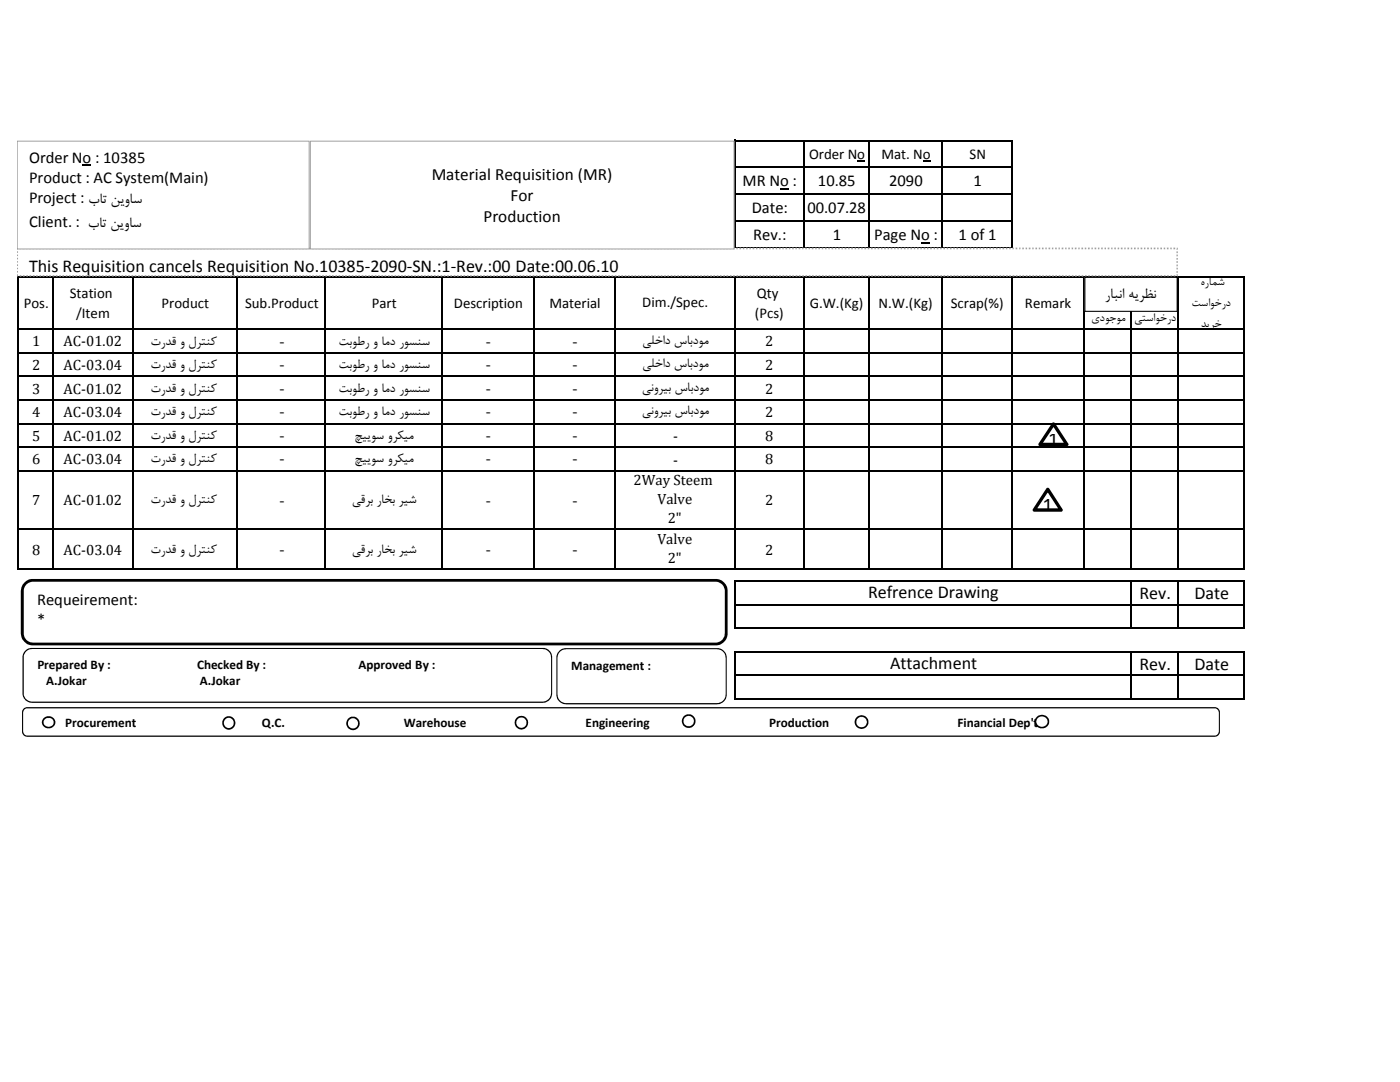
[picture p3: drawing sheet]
<svg xmlns="http://www.w3.org/2000/svg" width="279mm" height="216mm" viewBox="0 0 279 216" stroke-linecap="round" stroke-linejoin="round" font-family="sans-serif">
<path d="M155.7 37.6h1.7v.2h-1.7zM171.1 32.1h1.5v.2h-1.5zM184.2 32.1h1.6v.2h-1.6zM183.8 48.3h1.7v.3h-1.7z" fill="#000"/>
<g fill="none" stroke="#000" stroke-width=".3">
<path d="M146.6 27.9v21.8M146.8 28h55.4M146.8 33.4h55.4M146.8 38.8h55.4M160.4 28.2v21.5M173.4 28.2v21.5M188 28.2v21.5M202 28.2v85.5M3.6 55v58.7M3.7 55.2h244.8M10.6 55.3v58.4M26.5 55.3v58.4"/>
<path d="M47.3 55.3v58.4M65 55.3v58.4M88.1 55.3v58.4M106.6 55.3v58.4M122.7 55.3v58.4M146.6 55.3v58.4M146.8 44.2h55.4M146.8 49.6h55.4M160.4 55.3v58.4M173.4 55.3v58.4M188 55.3v58.4M216.3 55.3v58.4"/>
<path d="M225.7 55.3v58.4M235.1 55.3v58.4M248.3 55.3v58.4M3.7 65.7h244.8M3.7 70.4h244.8M3.7 75.1h244.8M3.7 79.8h244.8M3.7 84.5h244.8M3.7 89.2h244.8M3.7 93.9h244.8M3.7 105.6h244.8M3.7 113.6h244.8"/>
<path d="M146.6 115.8v9.7M146.8 115.9h101.7M225.7 116.1v9.4M235.1 116.1v9.4M248.3 116.1v9.4M146.6 129.9v9.7M146.8 120.6h101.7M146.8 125.3h101.7M146.8 130h101.7M146.8 134.7h101.7M146.8 139.4h101.7M225.7 130.2v9.4"/>
<path d="M235.1 130.2v9.4M248.3 130.2v9.4"/>
</g>
<path d="M3.4 49.6h231.5v5.4h-231.5z" fill="#fff"/>
<path d="M3.4 54.7h.2v.3h-.2zM3.4 54.1h.2v.3h-.2zM3.4 53.4h.2v.3h-.2zM3.4 52.7h.2v.4h-.2zM3.4 52.1h.2v.3h-.2zM3.4 51.4h.2v.4h-.2zM3.4 50.8h.2v.3h-.2zM3.4 50.1h.2v.4h-.2zM3.4 49.4h.2v.3h-.2l.2-.1v.2h-.2zM3.9 49.4h.3v.3h-.3zM4.5 49.4h.4v.3h-.4zM5.2 49.4h.3v.3h-.3zM5.8 49.4h.4v.3h-.4zM6.5 49.4h.3v.3h-.3zM7.2 49.4h.3v.3h-.3zM7.8 49.4h.3v.3h-.3zM8.5 49.4h.3v.3h-.3zM9.1 49.4h.3v.3h-.3zM9.8 49.4h.3v.3h-.3zM10.5 49.4h.3v.3h-.3zM11.1 49.4h.3v.3h-.3zM11.8 49.4h.3v.3h-.3zM12.4 49.4h.3v.3h-.3zM13.1 49.4h.3v.3h-.3zM13.7 49.4h.4v.3h-.4zM14.4 49.4h.3v.3h-.3zM15 49.4h.4v.3h-.4zM15.7 49.4h.3v.3h-.3zM16.3 49.4h.4v.3h-.4zM17 49.4h.3v.3h-.3zM17.7 49.4h.3v.3h-.3zM18.3 49.4h.3v.3h-.3zM19 49.4h.3v.3h-.3zM19.6 49.4h.3v.3h-.3zM20.3 49.4h.3v.3h-.3zM21 49.4h.3v.3h-.3zM21.6 49.4h.3v.3h-.3zM22.3 49.4h.3v.3h-.3zM22.9 49.4h.3v.3h-.3zM23.6 49.4h.3v.3h-.3zM24.2 49.4h.4v.3h-.4zM24.9 49.4h.3v.3h-.3zM25.5 49.4h.4v.3h-.4zM26.2 49.4h.3v.3h-.3zM26.8 49.4h.4v.3h-.4zM27.5 49.4h.3v.3h-.3zM28.2 49.4h.3v.3h-.3zM28.8 49.4h.3v.3h-.3zM29.5 49.4h.3v.3h-.3zM30.1 49.4h.3v.3h-.3zM30.8 49.4h.3v.3h-.3zM31.5 49.4h.2v.3h-.2zM32.1 49.4h.3v.3h-.3zM32.8 49.4h.3v.3h-.3zM33.4 49.4h.3v.3h-.3zM34.1 49.4h.3v.3h-.3zM34.7 49.4h.4v.3h-.4zM35.4 49.4h.3v.3h-.3zM36 49.4h.4v.3h-.4zM36.7 49.4h.3v.3h-.3zM37.3 49.4h.4v.3h-.4zM38 49.4h.3v.3h-.3zM38.7 49.4h.3v.3h-.3zM39.3 49.4h.3v.3h-.3zM40 49.4h.3v.3h-.3zM40.6 49.4h.3v.3h-.3zM41.3 49.4h.3v.3h-.3zM42 49.4h.2v.3h-.2zM42.6 49.4h.3v.3h-.3zM43.3 49.4h.3v.3h-.3zM43.9 49.4h.3v.3h-.3zM44.6 49.4h.3v.3h-.3zM45.2 49.4h.4v.3h-.4zM45.9 49.4h.3v.3h-.3zM46.5 49.4h.4v.3h-.4zM47.2 49.4h.3v.3h-.3zM47.8 49.4h.4v.3h-.4zM48.5 49.4h.3v.3h-.3zM49.1 49.4h.4v.3h-.4zM49.8 49.4h.3v.3h-.3zM50.5 49.4h.3v.3h-.3zM51.1 49.4h.3v.3h-.3zM51.8 49.4h.3v.3h-.3zM52.5 49.4h.2v.3h-.2zM53.1 49.4h.3v.3h-.3zM53.8 49.4h.3v.3h-.3zM54.4 49.4h.3v.3h-.3zM55.1 49.4h.3v.3h-.3zM55.7 49.4h.3v.3h-.3zM56.4 49.4h.3v.3h-.3zM57 49.4h.4v.3h-.4zM57.7 49.4h.3v.3h-.3zM58.3 49.4h.4v.3h-.4zM59 49.4h.3v.3h-.3zM59.6 49.4h.4v.3h-.4zM60.3 49.4h.3v.3h-.3zM61 49.4h.3v.3h-.3zM61.6 49.4h.3v.3h-.3zM62.3 49.4h.3v.3h-.3zM62.9 49.4h.3v.3h-.3zM63.6 49.4h.3v.3h-.3zM64.3 49.4h.3v.3h-.3zM64.9 49.4h.3v.3h-.3zM65.6 49.4h.3v.3h-.3zM66.2 49.4h.3v.3h-.3zM66.9 49.4h.3v.3h-.3zM67.5 49.4h.4v.3h-.4zM68.2 49.4h.3v.3h-.3zM68.8 49.4h.4v.3h-.4zM69.5 49.4h.3v.3h-.3zM70.1 49.4h.4v.3h-.4zM70.8 49.4h.3v.3h-.3zM71.5 49.4h.3v.3h-.3zM72.1 49.4h.3v.3h-.3zM72.8 49.4h.3v.3h-.3zM73.4 49.4h.3v.3h-.3zM74.1 49.4h.3v.3h-.3zM74.8 49.4h.3v.3h-.3zM75.4 49.4h.3v.3h-.3zM76.1 49.4h.3v.3h-.3zM76.7 49.4h.3v.3h-.3zM77.4 49.4h.3v.3h-.3zM78 49.4h.4v.3h-.4zM78.7 49.4h.3v.3h-.3zM79.3 49.4h.4v.3h-.4zM80 49.4h.3v.3h-.3zM80.6 49.4h.4v.3h-.4zM81.3 49.4h.3v.3h-.3zM82 49.4h.3v.3h-.3zM82.6 49.4h.3v.3h-.3zM83.3 49.4h.3v.3h-.3zM83.9 49.4h.3v.3h-.3zM84.6 49.4h.3v.3h-.3zM85.3 49.4h.3v.3h-.3zM85.9 49.4h.3v.3h-.3zM86.6 49.4h.3v.3h-.3zM87.2 49.4h.3v.3h-.3zM87.9 49.4h.3v.3h-.3zM88.5 49.4h.4v.3h-.4zM89.2 49.4h.3v.3h-.3zM89.8 49.4h.4v.3h-.4zM90.5 49.4h.3v.3h-.3zM91.1 49.4h.4v.3h-.4zM91.8 49.4h.3v.3h-.3zM92.5 49.4h.3v.3h-.3zM93.1 49.4h.3v.3h-.3zM93.8 49.4h.3v.3h-.3zM94.4 49.4h.3v.3h-.3zM95.1 49.4h.3v.3h-.3zM95.8 49.4h.3v.3h-.3zM96.4 49.4h.3v.3h-.3zM97.1 49.4h.3v.3h-.3zM97.7 49.4h.3v.3h-.3zM98.4 49.4h.3v.3h-.3zM99 49.4h.4v.3h-.4zM99.7 49.4h.3v.3h-.3zM100.3 49.4h.4v.3h-.4zM101 49.4h.3v.3h-.3zM101.6 49.4h.4v.3h-.4zM102.3 49.4h.3v.3h-.3zM103 49.4h.3v.3h-.3zM103.6 49.4h.3v.3h-.3zM104.3 49.4h.3v.3h-.3zM104.9 49.4h.3v.3h-.3zM105.6 49.4h.3v.3h-.3zM106.3 49.4h.3v.3h-.3zM106.9 49.4h.3v.3h-.3zM107.6 49.4h.3v.3h-.3zM108.2 49.4h.3v.3h-.3zM108.9 49.4h.3v.3h-.3zM109.5 49.4h.4v.3h-.4zM110.2 49.4h.3v.3h-.3zM110.8 49.4h.4v.3h-.4zM111.5 49.4h.3v.3h-.3zM112.1 49.4h.4v.3h-.4zM112.8 49.4h.3v.3h-.3zM113.5 49.4h.3v.3h-.3zM114.1 49.4h.3v.3h-.3zM114.8 49.4h.3v.3h-.3zM115.4 49.4h.3v.3h-.3zM116.1 49.4h.3v.3h-.3zM116.8 49.4h.3v.3h-.3zM117.4 49.4h.3v.3h-.3zM118.1 49.4h.3v.3h-.3zM118.7 49.4h.3v.3h-.3zM119.4 49.4h.3v.3h-.3zM120 49.4h.4v.3h-.4zM120.7 49.4h.3v.3h-.3zM121.3 49.4h.4v.3h-.4zM122 49.4h.3v.3h-.3zM122.6 49.4h.4v.3h-.4zM123.3 49.4h.3v.3h-.3zM124 49.4h.3v.3h-.3zM124.6 49.4h.3v.3h-.3zM125.3 49.4h.3v.3h-.3zM125.9 49.4h.3v.3h-.3zM126.6 49.4h.3v.3h-.3zM127.3 49.4h.3v.3h-.3zM127.9 49.4h.3v.3h-.3zM128.6 49.4h.3v.3h-.3zM129.2 49.4h.3v.3h-.3zM129.9 49.4h.3v.3h-.3zM130.5 49.4h.4v.3h-.4zM131.2 49.4h.3v.3h-.3zM131.8 49.4h.4v.3h-.4zM132.5 49.4h.3v.3h-.3zM133.1 49.4h.4v.3h-.4zM133.8 49.4h.3v.3h-.3zM134.5 49.4h.3v.3h-.3zM135.1 49.4h.3v.3h-.3zM135.8 49.4h.3v.3h-.3zM136.4 49.4h.3v.3h-.3zM137.1 49.4h.3v.3h-.3zM137.8 49.4h.2v.3h-.2zM138.4 49.4h.3v.3h-.3zM139.1 49.4h.3v.3h-.3zM139.7 49.4h.3v.3h-.3zM140.4 49.4h.3v.3h-.3zM141 49.4h.4v.3h-.4zM141.7 49.4h.3v.3h-.3zM142.3 49.4h.4v.3h-.4zM143 49.4h.3v.3h-.3zM143.6 49.4h.4v.3h-.4zM144.3 49.4h.3v.3h-.3zM144.9 49.4h.4v.3h-.4zM145.6 49.4h.3v.3h-.3zM146.3 49.4h.3v.3h-.3zM146.9 49.4h.3v.3h-.3zM147.6 49.4h.3v.3h-.3zM148.3 49.4h.2v.3h-.2zM148.9 49.4h.3v.3h-.3zM149.6 49.4h.3v.3h-.3zM150.2 49.4h.3v.3h-.3zM150.9 49.4h.3v.3h-.3zM151.5 49.4h.3v.3h-.3zM152.2 49.4h.3v.3h-.3zM152.8 49.4h.4v.3h-.4zM153.5 49.4h.3v.3h-.3zM154.1 49.4h.4v.3h-.4zM154.8 49.4h.3v.3h-.3zM155.4 49.4h.4v.3h-.4zM156.1 49.4h.3v.3h-.3zM156.8 49.4h.3v.3h-.3zM157.4 49.4h.3v.3h-.3zM158.1 49.4h.3v.3h-.3zM158.7 49.4h.3v.3h-.3zM159.4 49.4h.3v.3h-.3zM160.1 49.4h.3v.3h-.3zM160.7 49.4h.3v.3h-.3zM161.4 49.4h.3v.3h-.3zM162 49.4h.3v.3h-.3zM162.7 49.4h.3v.3h-.3zM163.3 49.4h.4v.3h-.4zM164 49.4h.3v.3h-.3zM164.6 49.4h.4v.3h-.4zM165.3 49.4h.3v.3h-.3zM165.9 49.4h.4v.3h-.4zM166.6 49.4h.3v.3h-.3zM167.3 49.4h.3v.3h-.3zM167.9 49.4h.3v.3h-.3zM168.6 49.4h.3v.3h-.3zM169.2 49.4h.3v.3h-.3zM169.9 49.4h.3v.3h-.3zM170.6 49.4h.3v.3h-.3zM171.2 49.4h.3v.3h-.3zM171.9 49.4h.3v.3h-.3zM172.5 49.4h.3v.3h-.3zM173.2 49.4h.3v.3h-.3zM173.8 49.4h.4v.3h-.4zM174.5 49.4h.3v.3h-.3zM175.1 49.4h.4v.3h-.4zM175.8 49.4h.3v.3h-.3zM176.4 49.4h.4v.3h-.4zM177.1 49.4h.3v.3h-.3zM177.8 49.4h.3v.3h-.3zM178.4 49.4h.3v.3h-.3zM179.1 49.4h.3v.3h-.3zM179.7 49.4h.3v.3h-.3zM180.4 49.4h.3v.3h-.3zM181.1 49.4h.3v.3h-.3zM181.7 49.4h.3v.3h-.3zM182.4 49.4h.3v.3h-.3zM183 49.4h.3v.3h-.3zM183.7 49.4h.3v.3h-.3zM184.3 49.4h.4v.3h-.4zM185 49.4h.3v.3h-.3zM185.6 49.4h.4v.3h-.4zM186.3 49.4h.3v.3h-.3zM186.9 49.4h.4v.3h-.4zM187.6 49.4h.3v.3h-.3zM188.3 49.4h.3v.3h-.3zM188.9 49.4h.3v.3h-.3zM189.6 49.4h.3v.3h-.3zM190.2 49.4h.3v.3h-.3zM190.9 49.4h.3v.3h-.3zM191.6 49.4h.3v.3h-.3zM192.2 49.4h.3v.3h-.3zM192.9 49.4h.3v.3h-.3zM193.5 49.4h.3v.3h-.3zM194.2 49.4h.3v.3h-.3zM194.8 49.4h.4v.3h-.4zM195.5 49.4h.3v.3h-.3zM196.1 49.4h.4v.3h-.4zM196.8 49.4h.3v.3h-.3zM197.4 49.4h.4v.3h-.4zM198.1 49.4h.3v.3h-.3zM198.8 49.4h.3v.3h-.3zM199.4 49.4h.3v.3h-.3zM200.1 49.4h.3v.3h-.3zM200.7 49.4h.3v.3h-.3zM201.4 49.4h.3v.3h-.3zM202.1 49.4h.3v.3h-.3zM202.7 49.4h.3v.3h-.3zM203.4 49.4h.3v.3h-.3zM204 49.4h.3v.3h-.3zM204.7 49.4h.3v.3h-.3zM205.3 49.4h.4v.3h-.4zM206 49.4h.3v.3h-.3zM206.6 49.4h.4v.3h-.4zM207.3 49.4h.3v.3h-.3zM207.9 49.4h.4v.3h-.4zM208.6 49.4h.3v.3h-.3zM209.3 49.4h.3v.3h-.3zM209.9 49.4h.3v.3h-.3zM210.6 49.4h.3v.3h-.3zM211.2 49.4h.3v.3h-.3zM211.9 49.4h.3v.3h-.3zM212.6 49.4h.3v.3h-.3zM213.2 49.4h.3v.3h-.3zM213.9 49.4h.3v.3h-.3zM214.5 49.4h.3v.3h-.3zM215.2 49.4h.3v.3h-.3zM215.8 49.4h.4v.3h-.4zM216.5 49.4h.3v.3h-.3zM217.1 49.4h.4v.3h-.4zM217.8 49.4h.3v.3h-.3zM218.4 49.4h.4v.3h-.4zM219.1 49.4h.3v.3h-.3zM219.8 49.4h.3v.3h-.3zM220.4 49.4h.3v.3h-.3zM221.1 49.4h.3v.3h-.3zM221.7 49.4h.3v.3h-.3zM222.4 49.4h.3v.3h-.3zM223.1 49.4h.3v.3h-.3zM223.7 49.4h.3v.3h-.3zM224.4 49.4h.3v.3h-.3zM225 49.4h.3v.3h-.3zM225.7 49.4h.3v.3h-.3zM226.3 49.4h.4v.3h-.4zM227 49.4h.3v.3h-.3zM227.6 49.4h.4v.3h-.4zM228.3 49.4h.3v.3h-.3zM228.9 49.4h.4v.3h-.4zM229.6 49.4h.3v.3h-.3zM230.3 49.4h.3v.3h-.3zM230.9 49.4h.3v.3h-.3zM231.6 49.4h.3v.3h-.3zM232.2 49.4h.3v.3h-.3zM232.9 49.4h.3v.3h-.3zM233.6 49.4h.2v.3h-.2zM234.2 49.4h.3v.3h-.3zM234.9 49.4l.1 .1 .1 .3h-.3v-.2l.1 .1zM234.8 50.2h.3v.3h-.3zM234.8 50.8h.3v.3h-.3zM234.8 51.5h.3v.3h-.3zM234.8 52.1h.3v.4h-.3zM234.8 52.8h.3v.3h-.3zM234.8 53.4h.3v.4h-.3zM234.8 54.1h.3v.3h-.3zM234.8 54.7h.3l-.1 .5h-.1v-.3l-.1 .1zM234.2 54.9h.4v.3h-.4zM233.6 54.9h.3v.3h-.3zM232.9 54.9h.4v.3h-.4zM232.3 54.9h.3v.3h-.3zM231.6 54.9h.3v.3h-.3zM231 54.9h.3v.3h-.3zM230.3 54.9h.3v.3h-.3zM229.7 54.9h.3v.3h-.3zM229 54.9h.3v.3h-.3zM228.3 54.9h.4v.3h-.4zM227.7 54.9h.3v.3h-.3zM227 54.9h.4v.3h-.4zM226.4 54.9h.3v.3h-.3zM225.7 54.9h.4v.3h-.4zM225 54.9h.4v.3h-.4zM224.4 54.9h.3v.3h-.3zM223.7 54.9h.4v.3h-.4zM223.1 54.9h.3v.3h-.3zM222.4 54.9h.4v.3h-.4zM221.8 54.9h.3v.3h-.3zM221.1 54.9h.3v.3h-.3zM220.5 54.9h.3v.3h-.3zM219.8 54.9h.3v.3h-.3zM219.2 54.9h.3v.3h-.3zM218.5 54.9h.3v.3h-.3zM217.8 54.9h.4v.3h-.4zM217.2 54.9h.3v.3h-.3zM216.5 54.9h.4v.3h-.4zM215.9 54.9h.3v.3h-.3zM215.2 54.9h.4v.3h-.4zM214.5 54.9h.4v.3h-.4zM213.9 54.9h.3v.3h-.3zM213.2 54.9h.4v.3h-.4zM212.6 54.9h.3v.3h-.3zM211.9 54.9h.4v.3h-.4zM211.3 54.9h.3v.3h-.3zM210.6 54.9h.3v.3h-.3zM210 54.9h.3v.3h-.3zM209.3 54.9h.3v.3h-.3zM208.7 54.9h.3v.3h-.3zM208 54.9h.3v.3h-.3zM207.3 54.9h.4v.3h-.4zM206.7 54.9h.3v.3h-.3zM206 54.9h.4v.3h-.4zM205.4 54.9h.3v.3h-.3zM204.7 54.9h.4v.3h-.4zM204 54.9h.4v.3h-.4zM203.4 54.9h.4v.3h-.4zM202.7 54.9h.4v.3h-.4zM202.1 54.9h.3v.3h-.3zM201.4 54.9h.4v.3h-.4zM200.8 54.9h.3v.3h-.3zM200.1 54.9h.3v.3h-.3zM199.5 54.9h.3v.3h-.3zM198.8 54.9h.3v.3h-.3zM198.2 54.9h.3v.3h-.3zM197.5 54.9h.3v.3h-.3zM196.8 54.9h.4v.3h-.4zM196.2 54.9h.3v.3h-.3zM195.5 54.9h.4v.3h-.4zM194.9 54.9h.3v.3h-.3zM194.2 54.9h.4v.3h-.4zM193.5 54.9h.4v.3h-.4zM192.9 54.9h.4v.3h-.4zM192.2 54.9h.4v.3h-.4zM191.6 54.9h.3v.3h-.3zM190.9 54.9h.4v.3h-.4zM190.3 54.9h.3v.3h-.3zM189.6 54.9h.3v.3h-.3zM189 54.9h.3v.3h-.3zM188.3 54.9h.3v.3h-.3zM187.7 54.9h.3v.3h-.3zM187 54.9h.3v.3h-.3zM186.4 54.9h.3v.3h-.3zM185.7 54.9h.3v.3h-.3zM185 54.9h.4v.3h-.4zM184.4 54.9h.3v.3h-.3zM183.7 54.9h.4v.3h-.4zM183 54.9h.4v.3h-.4zM182.4 54.9h.4v.3h-.4zM181.7 54.9h.4v.3h-.4zM181.1 54.9h.3v.3h-.3zM180.4 54.9h.4v.3h-.4zM179.8 54.9h.3v.3h-.3zM179.1 54.9h.4v.3h-.4zM178.5 54.9h.3v.3h-.3zM177.8 54.9h.3v.3h-.3zM177.2 54.9h.3v.3h-.3zM176.5 54.9h.3v.3h-.3zM175.9 54.9h.3v.3h-.3zM175.2 54.9h.3v.3h-.3zM174.5 54.9h.4v.3h-.4zM173.9 54.9h.3v.3h-.3zM173.2 54.9h.4v.3h-.4zM172.6 54.9h.3v.3h-.3zM171.9 54.9h.4v.3h-.4zM171.2 54.9h.4v.3h-.4zM170.6 54.9h.3v.3h-.3zM169.9 54.9h.4v.3h-.4zM169.3 54.9h.3v.3h-.3zM168.6 54.9h.4v.3h-.4zM168 54.9h.3v.3h-.3zM167.3 54.9h.3v.3h-.3zM166.7 54.9h.3v.3h-.3zM166 54.9h.3v.3h-.3zM165.4 54.9h.3v.3h-.3zM164.7 54.9h.3v.3h-.3zM164 54.9h.4v.3h-.4zM163.4 54.9h.3v.3h-.3zM162.7 54.9h.4v.3h-.4zM162.1 54.9h.3v.3h-.3zM161.4 54.9h.4v.3h-.4zM160.7 54.9h.4v.3h-.4zM160.1 54.9h.3v.3h-.3zM159.4 54.9h.4v.3h-.4zM158.8 54.9h.3v.3h-.3zM158.1 54.9h.4v.3h-.4zM157.5 54.9h.3v.3h-.3zM156.8 54.9h.3v.3h-.3zM156.2 54.9h.3v.3h-.3zM155.5 54.9h.3v.3h-.3zM154.9 54.9h.3v.3h-.3zM154.2 54.9h.3v.3h-.3zM153.5 54.9h.4v.3h-.4zM152.9 54.9h.3v.3h-.3zM152.2 54.9h.4v.3h-.4zM151.6 54.9h.3v.3h-.3zM150.9 54.9h.4v.3h-.4zM150.2 54.9h.4v.3h-.4zM149.6 54.9h.3v.3h-.3zM148.9 54.9h.4v.3h-.4zM148.3 54.9h.3v.3h-.3zM147.6 54.9h.4v.3h-.4zM147 54.9h.3v.3h-.3zM146.3 54.9h.3v.3h-.3zM145.7 54.9h.3v.3h-.3zM145 54.9h.3v.3h-.3zM144.4 54.9h.3v.3h-.3zM143.7 54.9h.3v.3h-.3zM143 54.9h.4v.3h-.4zM142.4 54.9h.3v.3h-.3zM141.7 54.9h.4v.3h-.4zM141.1 54.9h.3v.3h-.3zM140.4 54.9h.4v.3h-.4zM139.7 54.9h.4v.3h-.4zM139.1 54.9h.3v.3h-.3zM138.4 54.9h.4v.3h-.4zM137.8 54.9h.3v.3h-.3zM137.1 54.9h.4v.3h-.4zM136.5 54.9h.3v.3h-.3zM135.8 54.9h.3v.3h-.3zM135.2 54.9h.3v.3h-.3zM134.5 54.9h.3v.3h-.3zM133.9 54.9h.3v.3h-.3zM133.2 54.9h.3v.3h-.3zM132.5 54.9h.4v.3h-.4zM131.9 54.9h.3v.3h-.3zM131.2 54.9h.4v.3h-.4zM130.6 54.9h.3v.3h-.3zM129.9 54.9h.4v.3h-.4zM129.2 54.9h.4v.3h-.4zM128.6 54.9h.3v.3h-.3zM127.9 54.9h.4v.3h-.4zM127.3 54.9h.3v.3h-.3zM126.6 54.9h.4v.3h-.4zM126 54.9h.3v.3h-.3zM125.3 54.9h.3v.3h-.3zM124.7 54.9h.3v.3h-.3zM124 54.9h.3v.3h-.3zM123.4 54.9h.3v.3h-.3zM122.7 54.9h.3v.3h-.3zM122 54.9h.4v.3h-.4zM121.4 54.9h.3v.3h-.3zM120.7 54.9h.4v.3h-.4zM120.1 54.9h.3v.3h-.3zM119.4 54.9h.4v.3h-.4zM118.7 54.9h.4v.3h-.4zM118.1 54.9h.3v.3h-.3zM117.4 54.9h.4v.3h-.4zM116.8 54.9h.3v.3h-.3zM116.1 54.9h.4v.3h-.4zM115.5 54.9h.3v.3h-.3zM114.8 54.9h.3v.3h-.3zM114.2 54.9h.3v.3h-.3zM113.5 54.9h.3v.3h-.3zM112.9 54.9h.3v.3h-.3zM112.2 54.9h.3v.3h-.3zM111.5 54.9h.4v.3h-.4zM110.9 54.9h.3v.3h-.3zM110.2 54.9h.4v.3h-.4zM109.6 54.9h.3v.3h-.3zM108.9 54.9h.4v.3h-.4zM108.2 54.9h.4v.3h-.4zM107.6 54.9h.3v.3h-.3zM106.9 54.9h.4v.3h-.4zM106.3 54.9h.3v.3h-.3zM105.6 54.9h.4v.3h-.4zM105 54.9h.3v.3h-.3zM104.3 54.9h.3v.3h-.3zM103.7 54.9h.3v.3h-.3zM103 54.9h.3v.3h-.3zM102.4 54.9h.3v.3h-.3zM101.7 54.9h.3v.3h-.3zM101 54.9h.4v.3h-.4zM100.4 54.9h.3v.3h-.3zM99.7 54.9h.4v.3h-.4zM99.1 54.9h.3v.3h-.3zM98.4 54.9h.4v.3h-.4zM97.7 54.9h.4v.3h-.4zM97.1 54.9h.4v.3h-.4zM96.4 54.9h.4v.3h-.4zM95.8 54.9h.3v.3h-.3zM95.1 54.9h.4v.3h-.4zM94.5 54.9h.3v.3h-.3zM93.8 54.9h.3v.3h-.3zM93.2 54.9h.3v.3h-.3zM92.5 54.9h.3v.3h-.3zM91.9 54.9h.3v.3h-.3zM91.2 54.9h.3v.3h-.3zM90.6 54.9h.3v.3h-.3zM89.9 54.9h.3v.3h-.3zM89.2 54.9h.4v.3h-.4zM88.6 54.9h.3v.3h-.3zM87.9 54.9h.4v.3h-.4zM87.2 54.9h.4v.3h-.4zM86.6 54.9h.4v.3h-.4zM85.9 54.9h.4v.3h-.4zM85.3 54.9h.3v.3h-.3zM84.6 54.9h.4v.3h-.4zM84 54.9h.3v.3h-.3zM83.3 54.9h.4v.3h-.4zM82.7 54.9h.3v.3h-.3zM82 54.9h.3v.3h-.3zM81.4 54.9h.3v.3h-.3zM80.7 54.9h.3v.3h-.3zM80.1 54.9h.3v.3h-.3zM79.4 54.9h.3v.3h-.3zM78.7 54.9h.4v.3h-.4zM78.1 54.9h.3v.3h-.3zM77.4 54.9h.4v.3h-.4zM76.8 54.9h.3v.3h-.3zM76.1 54.9h.4v.3h-.4zM75.4 54.9h.4v.3h-.4zM74.8 54.9h.3v.3h-.3zM74.1 54.9h.4v.3h-.4zM73.5 54.9h.3v.3h-.3zM72.8 54.9h.4v.3h-.4zM72.2 54.9h.3v.3h-.3zM71.5 54.9h.3v.3h-.3zM70.9 54.9h.3v.3h-.3zM70.2 54.9h.3v.3h-.3zM69.6 54.9h.3v.3h-.3zM68.9 54.9h.3v.3h-.3zM68.2 54.9h.4v.3h-.4zM67.6 54.9h.3v.3h-.3zM66.9 54.9h.4v.3h-.4zM66.3 54.9h.3v.3h-.3zM65.6 54.9h.4v.3h-.4zM64.9 54.9h.4v.3h-.4zM64.3 54.9h.3v.3h-.3zM63.6 54.9h.4v.3h-.4zM63 54.9h.3v.3h-.3zM62.3 54.9h.4v.3h-.4zM61.7 54.9h.3v.3h-.3zM61 54.9h.3v.3h-.3zM60.4 54.9h.3v.3h-.3zM59.7 54.9h.3v.3h-.3zM59.1 54.9h.3v.3h-.3zM58.4 54.9h.3v.3h-.3zM57.7 54.9h.4v.3h-.4zM57.1 54.9h.3v.3h-.3zM56.4 54.9h.4v.3h-.4zM55.8 54.9h.3v.3h-.3zM55.1 54.9h.4v.3h-.4zM54.4 54.9h.4v.3h-.4zM53.8 54.9h.3v.3h-.3zM53.1 54.9h.4v.3h-.4zM52.5 54.9h.3v.3h-.3zM51.8 54.9h.4v.3h-.4zM51.2 54.9h.3v.3h-.3zM50.5 54.9h.3v.3h-.3zM49.9 54.9h.3v.3h-.3zM49.2 54.9h.3v.3h-.3zM48.6 54.9h.3v.3h-.3zM47.9 54.9h.3v.3h-.3zM47.2 54.9h.4v.3h-.4zM46.6 54.9h.3v.3h-.3zM45.9 54.9h.4v.3h-.4zM45.3 54.9h.3v.3h-.3zM44.6 54.9h.4v.3h-.4zM43.9 54.9h.4v.3h-.4zM43.3 54.9h.3v.3h-.3zM42.6 54.9h.4v.3h-.4zM42 54.9h.3v.3h-.3zM41.3 54.9h.4v.3h-.4zM40.7 54.9h.3v.3h-.3zM40 54.9h.3v.3h-.3zM39.4 54.9h.3v.3h-.3zM38.7 54.9h.3v.3h-.3zM38.1 54.9h.3v.3h-.3zM37.4 54.9h.3v.3h-.3zM36.7 54.9h.4v.3h-.4zM36.1 54.9h.3v.3h-.3zM35.4 54.9h.4v.3h-.4zM34.8 54.9h.3v.3h-.3zM34.1 54.9h.4v.3h-.4zM33.4 54.9h.4v.3h-.4zM32.8 54.9h.3v.3h-.3zM32.1 54.9h.4v.3h-.4zM31.5 54.9h.3v.3h-.3zM30.8 54.9h.4v.3h-.4zM30.2 54.9h.3v.3h-.3zM29.5 54.9h.3v.3h-.3zM28.9 54.9h.3v.3h-.3zM28.2 54.9h.3v.3h-.3zM27.6 54.9h.3v.3h-.3zM26.9 54.9h.3v.3h-.3zM26.2 54.9h.4v.3h-.4zM25.6 54.9h.3v.3h-.3zM24.9 54.9h.4v.3h-.4zM24.3 54.9h.3v.3h-.3zM23.6 54.9h.4v.3h-.4zM22.9 54.9h.4v.3h-.4zM22.3 54.9h.3v.3h-.3zM21.6 54.9h.4v.3h-.4zM21 54.9h.3v.3h-.3zM20.3 54.9h.4v.3h-.4zM19.7 54.9h.3v.3h-.3zM19 54.9h.3v.3h-.3zM18.4 54.9h.3v.3h-.3zM17.7 54.9h.3v.3h-.3zM17.1 54.9h.3v.3h-.3zM16.4 54.9h.3v.3h-.3zM15.7 54.9h.4v.3h-.4zM15.1 54.9h.3v.3h-.3zM14.4 54.9h.4v.3h-.4zM13.8 54.9h.3v.3h-.3zM13.1 54.9h.4v.3h-.4zM12.4 54.9h.4v.3h-.4zM11.8 54.9h.3v.3h-.3zM11.1 54.9h.4v.3h-.4zM10.5 54.9h.3v.3h-.3zM9.8 54.9h.4v.3h-.4zM9.2 54.9h.3v.3h-.3zM8.5 54.9h.3v.3h-.3zM7.9 54.9h.3v.3h-.3zM7.2 54.9h.3v.3h-.3zM6.6 54.9h.3v.3h-.3zM5.9 54.9h.3v.3h-.3zM5.2 54.9h.4v.3h-.4zM4.6 54.9h.3v.3h-.3zM3.9 54.9h.4v.3h-.4zM3.4 54.9h.2v.3h-.2z" fill="#a6a6a6"/>
<path d="M3.4 28.2h58.3v21.5h-58.3z" fill="#fff"/>
<path d="M3.4 28.1h58.4v21.7h-58.4zM3.4 28.3l.2-.1v21.5l-.2-.1h58.3l-.1 .1v-21.5l.1 .1z" fill="#a6a6a6"/>
<path d="M16.5 32.9h1.7v.2h-1.7z" fill="#000"/>
<path d="M61.9 28.2h84.6v21.5h-84.6z" fill="#fff"/>
<path d="M61.9 28.1h84.6l.1 .1v21.5l-.1 .1h-84.6zM61.9 28.3l.2-.1v21.5l-.2-.1h84.6l-.1 .1v-21.5l.1 .1z" fill="#a6a6a6"/>
<path d="M216.5 55.3h18.4v6.8h-18.4z" fill="#fff"/>
<path d="M216.4 55.3l18.5-.1 .1 .1v6.9h-18.5l-.1-.1zM216.5 55.5l.1-.2v6.8l-.1-.1h18.4l-.1 .1v-6.8l.1 .2z" fill="#000"/>
<path d="M5.1 116.4l.9-.5 .6-.1h136.2a2.12 2.12 0 0 1 2.1 2.1v8.5a2.1 2.1 0 0 1-2.1 2.1h-136.2a2.12 2.12 0 0 1-2.2-2.1v-8.5l.1-.6z" fill-rule="evenodd" fill="#fff"/>
<path d="M4.9 116.2l.7-.5 .7-.2h136.7a2.44 2.44 0 0 1 2.2 2.1v9a2.44 2.44 0 0 1-2.1 2.2h-136.8a2.45 2.45 0 0 1-2.2-2.4v-8.5a2.45 2.45 0 0 1 .8-1.7zM5.2 116.6l-.5 1.1v8.9l.2 .5 .4 .6 .7 .4 .6 .1h136.4l.7-.2 .4-.3 .5-.7 .1-.6v-8.7l-.3-.6-.3-.5-1.1-.5h-136.6l-.7 .2z" fill="#000"/>
<path d="M5.1 129.9l.8-.5h.5h101.9a1.77 1.77 0 0 1 1.8 1.8v7.1a1.76 1.76 0 0 1-1.8 1.8h-101.9a1.79 1.79 0 0 1-1.8-1.8v-7.1l.1-.5z" fill-rule="evenodd" fill="#fff"/>
<path d="M5 129.8l.6-.4 .6-.1h102.5l.7 .3 .5 .5 .3 .9v7.5a1.89 1.89 0 0 1-1.9 1.8h-101.9a1.95 1.95 0 0 1-1.9-2v-7.3l.1-.6zM5.2 130l-.5 .9v7.7l.5 .9 1 .5h102.3l1-.5 .4-.7 .1-.5-.1-7.4-.2-.7-.5-.4-.9-.3h-101.9l-.6 .1z" fill="#000"/>
<path d="M111.7 130l.8-.5 .5-.1h30.1a1.84 1.84 0 0 1 1.8 1.9v7.3a1.83 1.83 0 0 1-1.8 1.8h-30.1a1.87 1.87 0 0 1-1.9-1.8v-7.3l.1-.5z" fill-rule="evenodd" fill="#fff"/>
<path d="M111.6 129.9l.6-.4 .6-.2 30.9 .1a1.86 1.86 0 0 1 1.3 1.7v7.9a1.86 1.86 0 0 1-1.3 1.5h-30.7a2.07 2.07 0 0 1-1.8-1.1l-.2-.6v-7.9zM111.8 130l-.4 .6-.1 .7v7.3l.2 .9 .5 .5 .5 .2 30.6 .1 1-.3 .6-.9 .1-8.2-.5-.9-.8-.4-30.5-.1-.7 .2z" fill="#000"/>
<path d="M4.8 141.5l.7-.3h236.9a.94 .94 0 0 1 .9 1v3.8a.94 .94 0 0 1-.9 .9h-236.9a.95 .95 0 0 1-1-.9v-3.8z" fill-rule="evenodd" fill="#fff"/>
<path d="M4.7 141.4l.5-.3h237.4l.4 .2 .5 .6v4.2a1.02 1.02 0 0 1-.9 .9h-237.4a1.04 1.04 0 0 1-.8-1v-4.1zM4.9 141.6l-.3 .6v3.7l.2 .5 .5 .4h237.3l.5-.4 .1-.4v-3.8l-.2-.6-.4-.2h-237.3z" fill="#000"/>
<path d="M8.7 143.5a1.12 1.12 0 0 1 1.7-.2 1.12 1.12 0 0 1 0 1.7 1.13 1.13 0 0 1-1.4-.1 1.13 1.13 0 0 1-.3-1.4z" fill-rule="evenodd" fill="#fff"/>
<path d="M8.6 143.4a1.33 1.33 0 0 1 1.7-.4 1.33 1.33 0 0 1 .7 1.6 1.34 1.34 0 0 1-1.7 .7 1.34 1.34 0 0 1-.8-1.7zM9.1 143.4l-.4 .6v.3l.3 .5 .7 .2 .9-.4 .1-.7-.2-.4-.6-.2z" fill="#000"/>
<circle cx="45.7" cy="144.3" r="1.17" fill="#fff"/>
<path d="M44.4 144.2a1.33 1.33 0 0 1 2.6 0 1.33 1.33 0 0 1-2.6 0zM44.7 144.2a1.01 1.01 0 0 0 2 0 1.01 1.01 0 0 0-2 0z" fill="#000"/>
<circle cx="70.4" cy="144.4" r="1.18" fill="#fff"/>
<path d="M69.1 144.4a1.35 1.35 0 0 1 2.7 0 1.35 1.35 0 0 1-2.7 0zM69.4 144.3a1.05 1.05 0 0 0 2.1 0 1.05 1.05 0 0 0-2.1 0z" fill="#000"/>
<circle cx="207.9" cy="144" r="1.24" fill="#fff"/>
<path d="M206.5 144a1.42 1.42 0 0 1 2.8 0 1.42 1.42 0 0 1-2.8 0zM207.1 143.3l-.3 .7 .3 .7 .8 .3 .8-.3 .4-.7-.4-.7-.5-.3h-.5z" fill="#000"/>
<circle cx="104.1" cy="144.2" r="1.2" fill="#fff"/>
<path d="M102.7 144.2a1.36 1.36 0 0 1 2.7 0 1.36 1.36 0 0 1-2.7 0zM103 144.2a1.05 1.05 0 0 0 2.1 0 1.05 1.05 0 0 0-2.1 0z" fill="#000"/>
<circle cx="171.9" cy="144.1" r="1.21" fill="#fff"/>
<path d="M170.6 144.1a1.36 1.36 0 0 1 2.7 0 1.36 1.36 0 0 1-2.7 0zM170.9 144.1a1.05 1.05 0 0 0 2.1 0 1.05 1.05 0 0 0-2.1 0z" fill="#000"/>
<circle cx="137.4" cy="143.9" r="1.21" fill="#fff"/>
<path d="M136.1 143.9a1.38 1.38 0 0 1 2.7 0 1.38 1.38 0 0 1-2.7 0zM136.4 143.9a1.05 1.05 0 0 0 2.1 0 1.05 1.05 0 0 0-2.1 0z" fill="#000"/>
<path d="M210.2 84.6l2.7 4.1h-5.3z" fill="#fff"/>
<path d="M210 84.4l.2-.1 .3 .1 2.7 4.1a.34 .34 0 0 1-.3 .5h-5.3a.34 .34 0 0 1-.3-.5zM210 84.8h.5l-2.7 4.1-.2-.6h5.3l-.3 .6z" fill="#000"/>
<path d="M209.1 97.7l2.7 4.1h-5.4z" fill="#fff"/>
<path d="M208.8 97.5l.3-.2 .3 .2 2.6 4.1a.34 .34 0 0 1-.2 .5h-5.4a.34 .34 0 0 1-.3-.5zM208.8 97.8h.6l-2.7 4.1-.3-.5h5.4l-.3 .5z" fill="#000"/>
<g font-size="3.6">
<text x="5.8" y="54.2">This Requisition cancels Requisition No.10385‐2090‐SN.:1‐Rev.:00 Date:00.06.10</text>
<text x="209.2" y="88.9">1</text>
<text x="208.1" y="101.9">1</text>
<text x="173.2" y="119.3">Refrence Drawing</text>
<text x="227.4" y="119.5">Rev.</text>
<text x="238.4" y="119.5">Date</text>
<text x="177.6" y="133.4">Attachment</text>
<text x="227.4" y="133.6">Rev.</text>
<text x="238.4" y="133.6">Date</text>
</g>
<g font-size="3.4">
<text x="86.1" y="35.9">Material Requisition (MR)</text>
<text x="101.9" y="40.1">For</text>
<text x="96.5" y="44.3">Production</text>
</g>
<g font-size="3.3">
<text x="5.8" y="32.5">Order No : 10385</text>
<text x="5.8" y="40.5">Project : بات نيواس</text>
<text x="5.8" y="36.4">Product : AC System(Main)</text>
<text x="148.2" y="37.2">MR No :</text>
<text x="163.2" y="37.2">10.85</text>
<text x="177.5" y="37.2">2090</text>
<text x="194.3" y="37.2">1</text>
<text x="5.8" y="45.4">Client. : بات نيواس</text>
<text x="150" y="42.6">Date:</text>
<text x="150.3" y="48">Rev.:</text>
<text x="161.1" y="42.6">00.07.28</text>
<text x="166.2" y="48">1</text>
<text x="174.5" y="48">Page No :</text>
<text x="191.3" y="48">1 of 1</text>
<text x="220.5" y="59.4">رابان ه</text>
<text x="226.5" y="59.4">يرظن</text>
<text x="55.8" y="69.2">‐</text>
<text x="97" y="69.2">‐</text>
<text x="114.3" y="69.2">‐</text>
<text x="55.8" y="73.9">‐</text>
<text x="97" y="73.9">‐</text>
<text x="114.3" y="73.9">‐</text>
<text x="55.8" y="78.6">‐</text>
<text x="55.8" y="83.3">‐</text>
<text x="97" y="78.6">‐</text>
<text x="97" y="83.3">‐</text>
<text x="114.3" y="78.6">‐</text>
<text x="114.3" y="83.3">‐</text>
<text x="55.8" y="88">‐</text>
<text x="97" y="88">‐</text>
<text x="114.3" y="88">‐</text>
<text x="55.8" y="92.7">‐</text>
<text x="97" y="92.7">‐</text>
<text x="114.3" y="92.7">‐</text>
<text x="55.8" y="100.9">‐</text>
<text x="97" y="100.9">‐</text>
<text x="114.3" y="100.9">‐</text>
<text x="55.8" y="110.7">‐</text>
<text x="97" y="110.7">‐</text>
<text x="114.3" y="110.7">‐</text>
<text x="7.4" y="120.7">Requeirement:</text>
<text x="7.4" y="124.7">*</text>
</g>
<g font-size="3">
<text x="161.5" y="31.7">Order No</text>
<text x="175.9" y="31.7">Mat. No</text>
<text x="193.5" y="31.7">SN</text>
<text x="13.9" y="59.5">Station</text>
<text x="151" y="59.5">Qty</text>
<text x="4.7" y="61.5">Pos.</text>
<text x="15.2" y="63.4">/Item</text>
<text x="32.3" y="61.5">Product</text>
<text x="48.9" y="61.5">Sub.Product</text>
<text x="74.2" y="61.5">Part</text>
<text x="90.6" y="61.5">Description</text>
<text x="109.6" y="61.5">Material</text>
<text x="128.2" y="61.3">Dim./Spec.</text>
<text x="150.7" y="63.4">(Pcs)</text>
<text x="161.6" y="61.5">G.W.(Kg)</text>
<text x="175.3" y="61.5">N.W.(Kg)</text>
<text x="189.7" y="61.5">Scrap(%)</text>
<text x="204.6" y="61.5">Remark</text>
<text x="6.4" y="69.1">1</text>
<text x="12.7" y="69.1">AC‐01.02</text>
<text x="30.1" y="68.7">تردق و لرتنك</text>
<text x="67.6" y="68.7">تبوطر و امد روسنس</text>
<text x="128.2" y="68.6">يلخاد س بادوم</text>
<text x="152.7" y="69.1">2</text>
<text x="6.4" y="73.8">2</text>
<text x="12.7" y="73.8">AC‐03.04</text>
<text x="30.1" y="73.4">تردق و لرتنك</text>
<text x="67.6" y="73.4">تبوطر و امد روسنس</text>
<text x="128.1" y="78">ينوريب س بادوم</text>
<text x="128.2" y="73.3">يلخاد س بادوم</text>
<text x="152.7" y="73.8">2</text>
<text x="6.4" y="78.5">3</text>
<text x="6.4" y="83.2">4</text>
<text x="12.7" y="78.5">AC‐01.02</text>
<text x="12.7" y="83.2">AC‐03.04</text>
<text x="30.1" y="78.1">تردق و لرتنك</text>
<text x="30.1" y="82.8">تردق و لرتنك</text>
<text x="67.6" y="78.1">تبوطر و امد روسنس</text>
<text x="67.6" y="82.8">تبوطر و امد روسنس</text>
<text x="128.1" y="82.7">ينوريب س بادوم</text>
<text x="152.7" y="78.5">2</text>
<text x="152.7" y="83.2">2</text>
<text x="6.4" y="87.9">5</text>
<text x="12.7" y="87.9">AC‐01.02</text>
<text x="30.1" y="87.5">تردق و لرتنك</text>
<text x="70.7" y="87.5">چييوس وركيم</text>
<text x="134.3" y="88.1">‐</text>
<text x="152.7" y="87.9">8</text>
<text x="6.4" y="92.6">6</text>
<text x="12.7" y="92.6">AC‐03.04</text>
<text x="30.1" y="92.2">تردق و لرتنك</text>
<text x="70.7" y="92.2">چييوس وركيم</text>
<text x="134.3" y="92.8">‐</text>
<text x="152.7" y="92.6">8</text>
<text x="6.4" y="100.8">7</text>
<text x="12.7" y="100.8">AC‐01.02</text>
<text x="30.1" y="100.5">تردق و لرتنك</text>
<text x="70.2" y="100.5">يقرب راخب ريش</text>
<text x="126.5" y="96.8">2Way Steem</text>
<text x="131.2" y="100.6">Valve</text>
<text x="152.7" y="100.8">2</text>
<text x="133.3" y="104.4">2&quot;</text>
<text x="6.4" y="110.7">8</text>
<text x="12.7" y="110.7">AC‐03.04</text>
<text x="30.1" y="110.3">تردق و لرتنك</text>
<text x="70.2" y="110.3">يقرب راخب ريش</text>
<text x="131.2" y="108.6">Valve</text>
<text x="133.3" y="112.4">2&quot;</text>
<text x="152.7" y="110.7">2</text>
</g>
<g font-size="2.6">
<text x="239.6" y="56.9">هرامش</text>
<text x="217.8" y="64.1">يدوجوم</text>
<text x="226.4" y="64.1">يتساوخرد</text>
<text x="237.8" y="61">تساوخرد</text>
<text x="239.7" y="65.2">ديرخ</text>
<text x="7.5" y="133.6">Prepared By :</text>
<text x="9.2" y="136.8">A.Jokar</text>
<text x="39.3" y="133.6">Checked By :</text>
<text x="39.9" y="136.8">A.Jokar</text>
<text x="71.5" y="133.6">Approved By :</text>
<text x="114" y="133.6">Management :</text>
<text x="13" y="145.2">Procurement</text>
<text x="52.3" y="145.2">Q.C.</text>
<text x="80.6" y="145.2">Warehouse</text>
<text x="116.9" y="145.2">Engineering</text>
<text x="153.5" y="145.2">Production</text>
<text x="191.1" y="145.2">Financial Dep't</text>
</g>
</svg>
